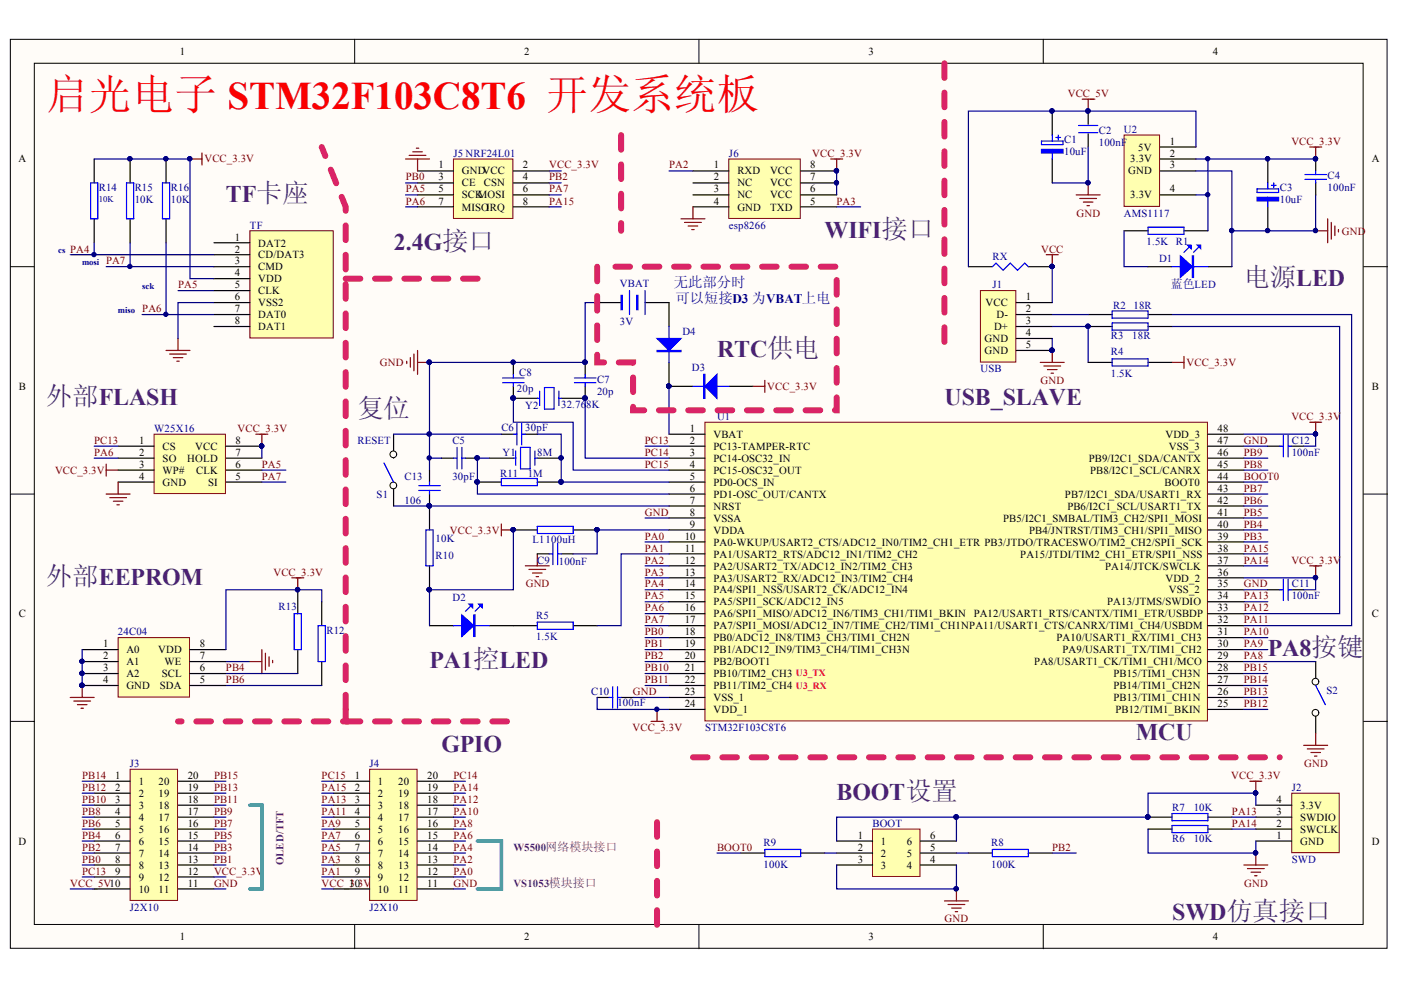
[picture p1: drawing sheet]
<svg xmlns="http://www.w3.org/2000/svg" width="297mm" height="210mm" viewBox="0 0 297 210" stroke-linecap="round" stroke-linejoin="round" font-family="sans-serif">
<g fill="#fffcf8" stroke="#000" stroke-width=".21">
<path d="M2.2 8.3h291.9v192.8h-291.9z"/>
<path d="M7.3 13.4h281.7v182.6h-281.7z"/>
</g>
<path d="M75.2 8.3v5.1M148.2 8.3v5.1M221.2 8.3v5.1M2.2 56.5h5.1M289.1 56.5h5.1M2.2 104.7h5.1M289.1 104.7h5.1M2.2 153h5.1M289.1 153h5.1M75.2 196.1v5.1M148.2 196.1v5.1M221.2 196.1v5.1" fill="none" stroke="#000" stroke-width=".21"/>
<path d="M149.5 89.5h106.5v63.4h-106.5z" fill="#ffffb0" stroke="#800000" stroke-width=".21"/>
<g fill="none" stroke="#000" stroke-width=".25">
<path d="M141.8 92.1h7.7M141.8 94.6h7.7M141.8 97.1h7.7M141.8 99.7h7.7M256.1 92.1h7.6M256.1 94.6h7.6M256.1 97.1h7.6M256.1 99.7h7.6M141.8 102.2h7.7M141.8 104.7h7.7M141.8 107.3h7.7M141.8 109.8h7.7"/>
<path d="M141.8 112.4h7.7M141.8 114.9h7.7M141.8 117.4h7.7M141.8 120h7.7M256.1 102.2h7.6M256.1 104.7h7.6M256.1 107.3h7.6M256.1 109.8h7.6M256.1 112.4h7.6M256.1 114.9h7.6M256.1 117.4h7.6M256.1 120h7.6"/>
<path d="M141.8 122.5h7.7M141.8 125h7.7M141.8 127.6h7.7M141.8 130.1h7.7M141.8 132.7h7.7M141.8 135.2h7.7M141.8 137.7h7.7M256.1 122.5h7.6M256.1 125h7.6M256.1 127.6h7.6M256.1 130.1h7.6M256.1 132.7h7.6"/>
<path d="M256.1 135.2h7.6M256.1 137.7h7.6M141.8 140.3h7.7M141.8 142.8h7.7M141.8 145.3h7.7M141.8 147.9h7.7M141.8 150.4h7.7M256.1 140.3h7.6M256.1 142.8h7.6M256.1 145.3h7.6M256.1 147.9h7.6M256.1 150.4h7.6"/>
</g>
<path d="M207.9 61.6h7.5v15.2h-7.5z" fill="#ffffb0" stroke="#800000" stroke-width=".21"/>
<g fill="none" stroke="#000" stroke-width=".25">
<path d="M205.3 56.5h5.1M218 56.5h5.1M215.5 64.2h7.6M215.5 66.7h7.6M215.5 69.2h7.6M215.5 71.8h7.6M215.5 74.3h7.6M230.7 66.7h5.1M230.7 69.2h5.1M230.7 76.8h5.1M243.4 66.7h5.1M243.4 69.2h5.1"/>
<path d="M243.4 76.8h5.1M93.6 97.1h2.5M98.7 97.1h2.5M103.8 97.1h5M106.3 92.1h2.5M111.4 92.1h2.5M113.9 97.1h5.1M268.8 125h2.5M273.9 125h2.5M243.4 175.8h5.1M256.1 175.8h5.1"/>
</g>
<g fill="#000080" stroke="#000080" stroke-width=".21">
<circle cx="223" cy="74.3" r=".46"/>
<circle cx="230.7" cy="69.2" r=".46"/>
<circle cx="223" cy="56.5" r=".46"/>
<circle cx="91" cy="76.8" r=".46"/>
<circle cx="118.9" cy="97.1" r=".46"/>
<circle cx="101.2" cy="97.1" r=".46"/>
</g>
<g fill="none" stroke="#00f" stroke-width=".25">
<path d="M210.4 56.5l.8-.7 1.5 1.5 1.5-1.5 1.5 1.5 1.6-1.5 .7 .7M235.8 65.9h7.6v1.6h-7.6zM235.8 68.5h7.6v1.5h-7.6zM235.8 76.1h7.6v1.5h-7.6zM96.1 97.1h.8M96.9 94.9v4.5M97.9 97.1h.8M97.9 94.9v4.5M108.8 92.1h.8M108.8 97.1h.5M109.3 95.6v3.1M109.6 89.8v4.5"/>
<path d="M110.4 94.9h2v4.5h-2zM110.6 92.1h.8M110.6 89.8v4.5M113.4 95.6v3.1M113.4 97.1h.5M271.3 125h.8M272.1 122.8v4.5M273.1 125h.8M273.1 122.8v4.5M248.5 175h7.6v1.5h-7.6z"/>
</g>
<path d="M223.1 56.5v7.7M223.1 69.2h7.6v7.6M223.1 66.7h7.6M223.1 71.8v2.5M248.5 66.7h38.1v66h-22.9M248.5 69.2h35.5v60.9h-20.3" fill="none" stroke="#000080" stroke-width=".25"/>
<path d="M221.8 54h2.6M223.1 54v2.5M86.2 76.6v.5M87 75.8v2.1M87.8 75.1v3.5M88.5 76.8h2.6M88.5 74.3v5.1M220.6 76.8h5M221.3 77.6h3.6M222.1 78.4h2M222.8 79.1h.5M223.1 74.3v2.5" fill="none" stroke="#800000" stroke-width=".25"/>
<path d="M273.9 168.2h10v12.6h-10z" fill="#ffffb0" stroke="#800000" stroke-width=".21"/>
<g fill="none" stroke="#000" stroke-width=".25">
<path d="M268.8 33.7v5.1M279 33.7v2.5M279 38.8v2.5M238.3 48.9h5.1M243.4 56.5h5.1M251 48.9h5.1M256.1 56.5h5.1M268.8 43.9v5M91.1 132.7h5M103.8 132.7h10.1M121.5 132.7h5.1M243.4 173.3h5.1"/>
<path d="M256.1 173.3h5.1M266.3 178.3h7.6M266.3 175.8h7.6M266.3 173.3h7.6M266.3 170.7h7.6"/>
</g>
<g fill="none" stroke="#800000" stroke-width=".25">
<path d="M277.7 31.2h2.5M279 31.2v2.5M279 48.9h2.5M281.5 46.4v5.1M282.3 47.2v3.5M283 47.9v2M283.8 48.7v.5M111.4 120h5.1M113.9 117.4v2.6M112.1 120.7h3.6M112.9 121.5h2M113.7 122.3h.5"/>
<path d="M138 153h2.6M139.3 150.4v2.6"/>
</g>
<g fill="#000080" stroke="#000080" stroke-width=".21">
<circle cx="139.2" cy="150.4" r=".46"/>
<circle cx="243.3" cy="173.2" r=".47"/>
<circle cx="278.9" cy="33.7" r=".46"/>
<circle cx="268.7" cy="33.7" r=".46"/>
<circle cx="268.7" cy="48.9" r=".46"/>
<circle cx="278.9" cy="48.9" r=".46"/>
</g>
<g fill="none" stroke="#00f" stroke-width=".25">
<path d="M268.8 38.8v1.3M269.6 39.3h1M270.1 38.8v1M276.7 37h4.5M276.7 38h4.5M279 36.2v.8M279 38v.8M243.4 48.2h7.6v1.5h-7.6zM248.5 56.5h7.6M252 52.5l-1 1M254.1 52.5l-1 1M266.5 40.1h4.6v.7h-4.6z"/>
<path d="M268.8 41.8v2.1M96.1 132.7h7.7M99.7 128.6l-1 1M101.7 128.6l-1 1M113.9 131.9h7.6v1.5h-7.6zM248.5 172.5h7.6v1.5h-7.6z"/>
</g>
<g fill="#00f" stroke="#00f" stroke-width=".25">
<path d="M97.9 130.4l2.6 2.3-2.6 2.2z"/>
<path d="M101.5 128.1h.7v.8z"/>
<path d="M99.4 128.1h.8v.8z"/>
<path d="M250.3 54.3l2.5 2.2-2.5 2.3z"/>
<path d="M253.8 52h.8v.7z"/>
<path d="M251.8 52h.7v.7z"/>
<path d="M100.5 130.4h.2v4.5h-.2z" fill-rule="evenodd"/>
<path d="M266.5 41.8h4.6v.8h-4.6z" fill-rule="evenodd"/>
<path d="M252.8 54.3h.3v4.5h-.3z" fill-rule="evenodd"/>
</g>
<path d="M238.3 28.6h7.5v15.2h-7.5z" fill="#ffffb0" stroke="#800000" stroke-width=".21"/>
<g fill="none" stroke="#000" stroke-width=".25">
<path d="M223.1 23.6v5M223.1 33.7v5.1M230.7 23.6v2.8M230.7 28.4v2.8M245.9 31.2h7.7M245.9 33.7h7.7M245.9 36.2h7.7M245.9 41.3h7.7M108.8 76.8v2.6M124.1 76.8v2.6M108.8 81.9v2.6h5.1M124.1 81.9v2.6h-5.1"/>
<path d="M268.8 94.6h2.5M273.9 94.6h2.5M108.8 112.4h5.1M113.9 117.4h2.6M119 117.4h2.5M121.5 112.4h5.1M126.6 147.9h2.6M131.7 147.9h2.5"/>
</g>
<g fill="none" stroke="#000080" stroke-width=".25">
<path d="M230.7 31.2v7.6h-7.6M253.6 36.2h7.6v12.7h17.8v-7.6M253.6 31.2v-7.6h-48.3v32.9M253.6 33.7h25.4M256.1 33.7v15.2M238.3 48.9v7.6h5.1M253.6 41.3h2.5M261.2 48.9v7.6M108.8 84.5v5h12.7v10.2h20.3M124.1 84.5v12.6h17.7M136.8 94.6h5M263.7 94.6h5.1"/>
<path d="M263.7 99.7h5.1M263.7 97.1h5.1M101.2 102.2v2.5h40.6M136.8 120h5M136.8 114.9h5M136.8 109.8h5M263.7 120h5.1M263.7 117.4h5.1M263.7 114.9h5.1M263.7 112.4h5.1M263.7 109.8h5.1M263.7 107.3h5.1"/>
<path d="M263.7 104.7h5.1M263.7 102.2h5.1M136.8 125h5M136.8 127.6h5M136.8 135.2h5M136.8 137.7h5M136.8 132.7h5M136.8 130.1h5M136.8 122.5h5M263.7 125h5.1M263.7 127.6h5.1M263.7 135.2h5.1"/>
<path d="M263.7 137.7h5.1M126.6 147.9v2.5h15.2M134.2 147.9h7.6M136.8 142.8h5M136.8 145.3h5M136.8 140.3h5M263.7 147.9h5.1M263.7 142.8h5.1M263.7 145.3h5.1M263.7 150.4h5.1M243.4 175.8v5.1h22.9v-2.6M261.2 173.3h5.1"/>
<path d="M261.2 175.8h5.1"/>
</g>
<g fill="#000080" stroke="#000080" stroke-width=".21">
<circle cx="278.9" cy="33.7" r=".46"/>
<circle cx="223" cy="23.5" r=".47"/>
<circle cx="230.7" cy="23.5" r=".46"/>
<circle cx="261.1" cy="48.9" r=".46"/>
<circle cx="278.9" cy="48.9" r=".46"/>
<circle cx="256" cy="33.7" r=".46"/>
<circle cx="230.7" cy="38.7" r=".46"/>
<circle cx="256" cy="41.3" r=".46"/>
<circle cx="278.9" cy="122.5" r=".46"/>
<circle cx="126.6" cy="112.3" r=".46"/>
<circle cx="108.8" cy="112.3" r=".46"/>
<circle cx="124" cy="84.4" r=".46"/>
<circle cx="108.8" cy="84.4" r=".46"/>
<circle cx="124" cy="76.8" r=".46"/>
<circle cx="108.8" cy="76.8" r=".46"/>
<circle cx="101.2" cy="102.2" r=".47"/>
<circle cx="278.9" cy="92" r=".46"/>
<circle cx="266.2" cy="168.1" r=".46"/>
<circle cx="266.2" cy="180.8" r=".47"/>
</g>
<g fill="none" stroke="#00f" stroke-width=".25">
<path d="M220.8 29.9h4.6v.8h-4.6zM223.1 28.6v1.3M223.1 31.7v2M223.9 29.1h1M224.4 28.6v1M228.7 28.1h4M228.7 26.6h4M108.8 79.4v.7M124.1 79.4v.7M106.6 80.1h4.5M106.6 81.2h4.5M108.8 81.2v.7"/>
<path d="M113.9 84.5h.5M114.4 82.9v3.1M115.4 82.2h2.1v4.5h-2.1zM118.5 82.9v3.1M118.5 84.5h.5M121.8 80.1h4.6M121.8 81.2h4.6M124.1 81.2v.7M271.3 94.6h.8M272.1 92.3v4.6M273.1 94.6h.8M273.1 92.3v4.6"/>
<path d="M113.9 111.6h7.6v1.5h-7.6zM116.5 117.4h.7M117.2 115.2v4.5M118.2 117.4h.8M118.2 115.2v4.5M129.2 147.9h.7M129.9 145.6v4.6M130.9 147.9h.8M130.9 145.6v4.6"/>
</g>
<path d="M220.8 31.7h4.6v.7h-4.6z" fill-rule="evenodd" fill="#00f" stroke="#00f" stroke-width=".25"/>
<g fill="none" stroke="#800000" stroke-width=".25">
<path d="M229.4 21h2.6M230.7 21v2.6M230.7 38.8v2.5M228.2 41.3h5.1M228.9 42.1h3.6M229.7 42.8h2M230.5 43.6h.5M248.5 76.8h2.5M251 75.6v2.5M277.7 89.5h2.5M279 89.5v2.6M106.3 111.1v2.5"/>
<path d="M106.3 112.4h2.5M277.7 120h2.5M279 120v2.5M265 165.6h2.5M266.3 165.6v2.6M263.7 183.4h5.1M264.5 184.2h3.5M265.2 184.9h2.1M266 185.7h.5M266.3 180.9v2.5"/>
</g>
<path d="M185 175.8h10.1v10h-10.1z" fill="#ffffb0" stroke="#800000" stroke-width=".21"/>
<g fill="none" stroke="#000" stroke-width=".25">
<path d="M91.1 99.7v2.5M83.4 102.2v5.1M91.1 104.7v7.7M91.1 120v5M177.4 178.3h7.6M195.2 178.3h7.6M157.1 180.9h5.1M169.8 180.9h5.1M177.4 180.9h7.6M177.4 183.4h7.6M195.2 180.9h7.6M195.2 183.4h7.6"/>
<path d="M205.3 180.9h5.1M218 180.9h5.1"/>
</g>
<path d="M88.8 104h4.5M88.8 103h4.5M90.3 112.4h1.5v7.6h-1.5zM91.1 102.2v.8M91.1 104v.7M162.2 180.1h7.6v1.5h-7.6zM210.4 180.1h7.6v1.5h-7.6z" fill="none" stroke="#00f" stroke-width=".25"/>
<path d="M202.8 173.3h-25.4v5M202.8 173.3v5M266.3 170.7v-2.5h-22.9v5.1h-40.6M152 180.9h5.1M174.9 180.9h2.5M177.4 183.4v5.1h25.4v-5.1M202.8 180.9h2.5M223.1 180.9h5.1" fill="none" stroke="#000080" stroke-width=".25"/>
<g fill="#000080" stroke="#000080" stroke-width=".21">
<circle cx="202.7" cy="188.4" r=".47"/>
<circle cx="202.7" cy="173.2" r=".47"/>
<circle cx="243.3" cy="173.2" r=".47"/>
<circle cx="266.2" cy="168.1" r=".46"/>
<circle cx="91" cy="125" r=".47"/>
<circle cx="91" cy="107.2" r=".46"/>
</g>
<path d="M200.2 191h5.1M201 191.8h3.6M201.8 192.5h2M202.5 193.3h.5M202.8 188.5v2.5" fill="none" stroke="#800000" stroke-width=".25"/>
<circle cx="83.4" cy="102.9" r=".71" fill="#fffcf8" stroke="#000" stroke-width=".21"/>
<path d="M83.4 92.1v5" fill="none" stroke="#000" stroke-width=".25"/>
<circle cx="83.4" cy="96.3" r=".71" fill="#fffcf8" stroke="#000" stroke-width=".21"/>
<path d="M81.4 98.2l2 4" fill="none" stroke="#00f" stroke-width=".25"/>
<path d="M91.1 76.8v22.9M83.4 92.1h7.7M83.4 107.3h58.4" fill="none" stroke="#000080" stroke-width=".25"/>
<g fill="#000080" stroke="#000080" stroke-width=".21">
<circle cx="91" cy="107.2" r=".46"/>
<circle cx="91" cy="76.8" r=".46"/>
<circle cx="91" cy="92" r=".46"/>
</g>
<path d="M27.6 163.1h10v27.8h-10z" fill="#ffffb0" stroke="#800000" stroke-width=".21"/>
<g fill="none" stroke="#000" stroke-width=".25">
<path d="M20 165.6h7.6M20 168.2h7.6M20 170.7h7.6M20 173.3h7.6M20 175.8h7.6M20 178.3h7.6M37.7 165.6h7.7M37.7 168.2h7.7M37.7 170.7h7.7M37.7 173.3h7.7M37.7 175.8h7.7M37.7 178.3h7.7"/>
<path d="M20 180.9h7.6M20 183.4h7.6M20 185.9h7.6M20 188.5h7.6M37.7 180.9h7.7M37.7 183.4h7.7M37.7 185.9h7.7M37.7 188.5h7.7"/>
</g>
<g fill="none" stroke="#000080" stroke-width=".25">
<path d="M17.4 165.6h2.6M17.4 168.2h2.6M17.4 170.7h2.6M17.4 173.3h2.6M17.4 175.8h2.6M17.4 178.3h2.6M45.4 165.6h2.5M45.4 168.2h2.5M45.4 170.7h2.5M45.4 173.3h2.5M45.4 175.8h2.5M45.4 178.3h2.5"/>
<path d="M17.4 185.9h2.6M17.4 180.9h2.6M17.4 183.4h2.6M45.4 185.9h2.5M45.4 180.9h2.5M45.4 183.4h2.5M45.4 188.5h2.5"/>
</g>
<path d="M78.4 163.1h10v27.8h-10z" fill="#ffffb0" stroke="#800000" stroke-width=".21"/>
<g fill="none" stroke="#000" stroke-width=".25">
<path d="M126.6 64.2h5.1M136.8 64.2h5v5M141.8 76.8v5.1h5.1M154.5 81.9h5.1M101.2 102.2h5.1M113.9 102.2h5.1M70.8 165.6h7.6M70.8 168.2h7.6M70.8 170.7h7.6M70.8 173.3h7.6M70.8 175.8h7.6M70.8 178.3h7.6"/>
<path d="M88.5 165.6h7.6M88.5 168.2h7.6M88.5 170.7h7.6M88.5 173.3h7.6M88.5 175.8h7.6M88.5 178.3h7.6M70.8 180.9h7.6M70.8 183.4h7.6M70.8 185.9h7.6M70.8 188.5h7.6M88.5 180.9h7.6M88.5 183.4h7.6"/>
<path d="M88.5 185.9h7.6M88.5 188.5h7.6"/>
</g>
<g fill="none" stroke="#000080" stroke-width=".25">
<path d="M91.1 76.8h33M91.1 92.1h15.2M91.1 97.1h2.5M103.8 97.1h-2.6v5.1M113.9 92.1h5.1v10.1h22.8M141.8 81.9v10.2M263.7 92.1h15.3v2.5h-2.6M108.8 112.4v12.6h-17.7v7.7M141.8 112.4h-15.2v5h-5.1M141.8 117.4h-10.1v15.3h-5.1M263.7 122.5h15.3v2.5h-2.6M68.2 165.6h2.6"/>
<path d="M68.2 168.2h2.6M68.2 170.7h2.6M68.2 173.3h2.6M68.2 175.8h2.6M68.2 178.3h2.6M96.1 165.6h2.6M96.1 168.2h2.6M96.1 170.7h2.6M96.1 173.3h2.6M96.1 175.8h2.6M96.1 178.3h2.6M68.2 180.9h2.6"/>
<path d="M68.2 183.4h2.6M68.2 185.9h2.6M68.2 188.5h2.6M96.1 180.9h2.6M96.1 183.4h2.6M96.1 185.9h2.6M96.1 188.5h2.6"/>
</g>
<g fill="#000080" stroke="#000080" stroke-width=".21">
<circle cx="118.9" cy="102.2" r=".46"/>
<circle cx="101.2" cy="102.2" r=".47"/>
<circle cx="101.2" cy="97.1" r=".46"/>
<circle cx="91" cy="92" r=".46"/>
<circle cx="91" cy="97.1" r=".46"/>
<circle cx="126.6" cy="112.3" r=".46"/>
<circle cx="278.9" cy="122.5" r=".46"/>
<circle cx="278.9" cy="92" r=".46"/>
<circle cx="91" cy="125" r=".47"/>
<circle cx="108.8" cy="112.3" r=".46"/>
<circle cx="141.8" cy="81.9" r=".46"/>
<circle cx="124" cy="76.8" r=".46"/>
<circle cx="91" cy="76.8" r=".46"/>
</g>
<path d="M133.5 61.6v5.1M136.8 61.6v5.1M141.8 69.2v7.6M146.9 81.9h7.6M106.3 101.5h7.6v1.5h-7.6z" fill="none" stroke="#00f" stroke-width=".25"/>
<g fill="#00f" stroke="#00f" stroke-width=".25">
<path d="M149.5 81.9l2.5-2.5v5.1z"/>
<path d="M139.3 71.8h5.1l-2.6 2.5z"/>
<path d="M149.2 79.4h.3v5.1h-.3z" fill-rule="evenodd"/>
<path d="M139.3 74.3h5.1v.3h-5.1z" fill-rule="evenodd"/>
<path d="M135 62.6h.2v3.1h-.2z" fill-rule="evenodd"/>
<path d="M131.7 62.6h.2v3.1h-.2z" fill-rule="evenodd"/>
</g>
<path d="M159.6 81.9h2.6M162.2 80.6v2.6" fill="none" stroke="#800000" stroke-width=".25"/>
<path d="M32.7 92.1h15.1v12.5h-15.1z" fill="#ffffb0" stroke="#800000" stroke-width=".21"/>
<path d="M25 94.6h7.7M25 97.1h7.7M25 99.7h7.7M47.9 94.6h7.6M47.9 97.1h7.6M47.9 99.7h7.6M25 102.2h7.7M47.9 102.2h7.6" fill="none" stroke="#000" stroke-width=".25"/>
<g fill="#000080" stroke="#000080" stroke-width=".21">
<circle cx="55.5" cy="94.6" r=".46"/>
<circle cx="124" cy="76.8" r=".46"/>
</g>
<path d="M126.6 64.2h-2.5v12.6M20 97.1h5M20 94.6h5M55.5 94.6v2.5M55.5 99.7h5.1M55.5 102.2h5.1" fill="none" stroke="#000080" stroke-width=".25"/>
<path d="M22.5 98.4v2.5M22.5 99.7h2.5M54.2 92.1h2.6M55.5 92.1v2.5M22.5 104.7h5.1M23.3 105.5h3.5M24 106.3h2.1M24.8 107h.5M25 102.2v2.5" fill="none" stroke="#800000" stroke-width=".25"/>
<path d="M25 135.2h15.2v12.6h-15.2z" fill="#ffffb0" stroke="#800000" stroke-width=".21"/>
<path d="M17.4 137.7h7.6M40.3 137.7h7.6M63.1 125v5.1M63.1 137.7v5.1M68.2 127.6v5.1M17.4 140.3h7.6M17.4 142.8h7.6M17.4 145.3h7.6M40.3 140.3h7.6M40.3 142.8h7.6M40.3 145.3h7.6M68.2 140.3v5" fill="none" stroke="#000" stroke-width=".25"/>
<g fill="#000080" stroke="#000080" stroke-width=".21">
<circle cx="17.4" cy="140.2" r=".46"/>
<circle cx="17.4" cy="142.8" r=".47"/>
<circle cx="17.4" cy="145.3" r=".46"/>
<circle cx="63.1" cy="125" r=".46"/>
</g>
<path d="M17.4 137.7v7.6M68.2 127.6v-2.6h-20.3v12.7M47.9 140.3h5.1M47.9 142.8h15.2M47.9 145.3h20.3" fill="none" stroke="#000080" stroke-width=".25"/>
<path d="M55.5 137.7v5.1M56.3 138.5v3.5M57 139.3v2M61.9 122.5h2.5M63.1 122.5v2.5M14.9 147.9h5.1M15.7 148.6h3.5M16.4 149.4h2M17.2 150.2h.5M17.4 145.3v2.6M53 140.3h2.5M57.8 140v.5" fill="none" stroke="#800000" stroke-width=".25"/>
<path d="M62.4 130.1h1.5v7.6h-1.5zM67.5 132.7h1.5v7.6h-1.5z" fill="none" stroke="#00f" stroke-width=".25"/>
<path d="M126.6 56.5v20.3h7.6v10.2h43.2v-30.5h-48.2" fill="none" stroke="#da2467" stroke-width="1.3" stroke-dasharray="3.1 3.1"/>
<path d="M96.1 33.7h12.6v12.6h-12.6z" fill="#ffffb0" stroke="#800000" stroke-width=".21"/>
<path d="M88.5 36.2h7.6M88.5 38.8h7.6M108.8 36.2h7.7M108.8 38.8h7.7M88.5 41.3h7.6M88.5 43.9h7.6M108.8 41.3h7.7M108.8 43.9h7.7" fill="none" stroke="#000" stroke-width=".25"/>
<path d="M86 38.8h2.5M116.5 38.8h2.5M116.5 36.2h2.5M86 43.9h2.5M86 41.3h2.5M116.5 43.9h2.5M116.5 41.3h2.5" fill="none" stroke="#000080" stroke-width=".25"/>
<path d="M86 33.7h5.1M86.7 32.9h3.6M87.5 32.2h2M88.3 31.4h.5M88.5 33.7v2.5" fill="none" stroke="#800000" stroke-width=".25"/>
<path d="M154.5 33.7h15.2v12.6h-15.2z" fill="#ffffb0" stroke="#800000" stroke-width=".21"/>
<g fill="none" stroke="#000" stroke-width=".25">
<path d="M20 33.7v5.1M27.6 33.7v5.1M35.2 33.7v5.1M146.9 36.2h7.6M146.9 38.8h7.6M169.8 36.2h7.6M169.8 38.8h7.6M20 46.4v5.1M27.6 46.4v5.1M35.2 46.4v5.1M146.9 41.3h7.6M146.9 43.9h7.6"/>
<path d="M169.8 41.3h7.6M169.8 43.9h7.6"/>
</g>
<g fill="#000080" stroke="#000080" stroke-width=".21">
<circle cx="177.3" cy="38.7" r=".46"/>
<circle cx="177.3" cy="36.2" r=".46"/>
<circle cx="35.2" cy="33.7" r=".46"/>
<circle cx="27.5" cy="33.7" r=".46"/>
</g>
<path d="M141.8 36.2h5.1M177.4 36.2v5.1M177.4 43.9h5.1" fill="none" stroke="#000080" stroke-width=".25"/>
<path d="M176.1 33.7h2.6M177.4 33.7v2.5M144.4 46.4h5.1M145.1 47.2h3.6M145.9 47.9h2M146.7 48.7h.5M146.9 43.9v2.5M35.2 74.3h5.1M36 75.1h3.5M36.7 75.8h2.1M37.5 76.6h.5M37.7 71.8v2.5" fill="none" stroke="#800000" stroke-width=".25"/>
<path d="M19.2 38.8h1.5v7.6h-1.5zM26.8 38.8h1.5v7.6h-1.5zM34.4 38.8h1.6v7.6h-1.6z" fill="none" stroke="#00f" stroke-width=".25"/>
<path d="M53 48.9h17.7v22.8h-17.7z" fill="#ffffb0" stroke="#800000" stroke-width=".21"/>
<path d="M45.4 51.5h7.6M45.4 54h7.6M45.4 56.5h7.6M45.4 59.1h7.6M45.4 61.6h7.6M45.4 64.2h7.6M45.4 66.7h7.6M45.4 69.2h7.6M279 140.3v5" fill="none" stroke="#000" stroke-width=".25"/>
<path d="M20 33.7h20.3v25.4h5.1M14.9 54h30.5M20 51.5v2.5M22.5 56.5h22.9M27.6 51.5v5M35.2 51.5v15.2M30.1 66.7h15.3M37.7 61.6h7.7M45.4 64.2h-7.7v7.6M14.9 188.5h5.1" fill="none" stroke="#000080" stroke-width=".25"/>
<g fill="#000080" stroke="#000080" stroke-width=".21">
<circle cx="40.2" cy="33.7" r=".46"/>
<circle cx="35.2" cy="66.6" r=".46"/>
<circle cx="27.5" cy="56.5" r=".46"/>
<circle cx="19.9" cy="54" r=".46"/>
</g>
<path d="M40.3 33.7h2.5M42.8 32.4v2.6" fill="none" stroke="#800000" stroke-width=".25"/>
<path d="M131.7 28.6v20.3M73.3 150.4v-106.5l-5.1-12.7M73.3 150.4v2.6h-35.6M73.3 153h35.5M139.3 196.1v-22.8" fill="none" stroke="#da2467" stroke-width="1.3" stroke-dasharray="3.1 3.1"/>
<path d="M53 170.7h2.5v17.8h-2.5M101.2 178.3h5.1v10.2h-5.1" fill="none" stroke="#009cca" stroke-width=".76"/>
<circle cx="278.9" cy="144.5" r=".71" fill="#fffcf8" stroke="#000" stroke-width=".21"/>
<path d="M279 150.4v5.1" fill="none" stroke="#000" stroke-width=".25"/>
<circle cx="278.9" cy="151.1" r=".71" fill="#fffcf8" stroke="#000" stroke-width=".21"/>
<path d="M279 145.3l2 4.1" fill="none" stroke="#00f" stroke-width=".25"/>
<path d="M263.7 140.3h15.3" fill="none" stroke="#000080" stroke-width=".25"/>
<path d="M276.4 158h5.1M277.2 158.8h3.5M277.9 159.6h2.1M279 155.5v2.5M278.7 160.3h.5" fill="none" stroke="#800000" stroke-width=".25"/>
<path d="M200.2 13.4v60.9M73.3 59.1h30.5M146.9 160.6h124.4" fill="none" stroke="#da2467" stroke-width="1.3" stroke-dasharray="3.1 3.1"/>
<text font-size="9" fill="#fa0000" x="9.8" y="23.1">启光电子 STM32F103C8T6 开发系统板</text>
<g font-size="5.6" fill="#4e2077">
<text x="263.7" y="60.5">电源LED</text>
<text x="9.8" y="85.9">外部FLASH</text>
<text x="75.8" y="88.4">复位</text>
<text x="9.8" y="124">外部EEPROM</text>
</g>
<g font-size="5.1" fill="#4e2077">
<text x="47.9" y="42.7">TF卡座</text>
<text x="83.5" y="52.9">2.4G接口</text>
<text x="174.8" y="50.4">WIFI接口</text>
<text x="152" y="75.7">RTC供电</text>
<text x="200.3" y="85.9">USB_SLAVE</text>
<text x="91.1" y="141.7">PA1控LED</text>
<text x="268.8" y="139.2">PA8按键</text>
<text x="93.6" y="159.4">GPIO</text>
<text x="240.8" y="156.9">MCU</text>
<text x="177.4" y="169.7">BOOT设置</text>
<text x="248.5" y="195">SWD仿真接口</text>
</g>
<g font-size="3" fill="#11037f">
<text x="142.9" y="60.8">无此部分时</text>
<text x="143.2" y="64.3">可以短接D3 为VBAT上电</text>
</g>
<text font-size="2.5" fill="#000080" x="248.3" y="61.1">蓝色LED</text>
<g font-size="2.3">
<text x="38.1" y="11.7">1</text>
<text x="111.1" y="11.7">2</text>
<text x="184.1" y="11.7">3</text>
<text x="257.1" y="11.7">4</text>
<text x="3.9" y="34.5">A</text>
<text x="93" y="35.7">1</text>
<text x="110.9" y="35.7">2</text>
<text x="151.3" y="35.7">1</text>
<text x="171.8" y="35.7">8</text>
<text x="239.6" y="34.5">3.3V</text>
<text x="241.3" y="31.9">5V</text>
<text x="248" y="30.7">1</text>
<text x="248" y="33.2">2</text>
<text x="248" y="35.7">3</text>
<text x="290.9" y="34.5">A</text>
<text x="93" y="38.3">3</text>
<text x="93" y="40.8">5</text>
<text x="97.9" y="37">GNDVCC</text>
<text x="97.9" y="39.5">CE</text>
<text x="102.6" y="39.5">CSN</text>
<text x="110.9" y="38.3">4</text>
<text x="110.9" y="40.8">6</text>
<text x="151.3" y="38.3">2</text>
<text x="151.3" y="40.8">3</text>
<text x="156.3" y="37">RXD</text>
<text x="156.3" y="39.5">NC</text>
<text x="163.3" y="39.5">VCC</text>
<text x="163.3" y="37">VCC</text>
<text x="171.8" y="40.8">6</text>
<text x="171.8" y="38.3">7</text>
<text x="239.2" y="37">GND</text>
<text x="248" y="40.8">4</text>
<text x="93" y="43.4">7</text>
<text x="97.9" y="42.1">SCK</text>
<text x="97.9" y="44.7">MISOIRQ</text>
<text x="101.3" y="42.1">MOSI</text>
<text x="110.9" y="43.4">8</text>
<text x="151.3" y="43.4">4</text>
<text x="156.3" y="42.1">NC</text>
<text x="156.3" y="44.7">GND</text>
<text x="163.3" y="44.7">TXD</text>
<text x="163.3" y="42.1">VCC</text>
<text x="171.8" y="43.4">5</text>
<text x="239.6" y="42.1">3.3V</text>
<text x="49.8" y="51">1</text>
<text x="49.8" y="53.5">2</text>
<text x="54.8" y="52.3">DAT2</text>
<text x="49.8" y="56.1">3</text>
<text x="49.8" y="58.6">4</text>
<text x="54.8" y="54.8">CD/DAT3</text>
<text x="54.8" y="57.3">CMD</text>
<text x="54.8" y="59.9">VDD</text>
<text x="49.8" y="61.1">5</text>
<text x="49.8" y="63.7">6</text>
<text x="54.8" y="62.4">CLK</text>
<text x="54.8" y="64.9">VSS2</text>
<text x="209" y="64.9">VCC</text>
<text x="217.5" y="63.7">1</text>
<text x="49.8" y="66.2">7</text>
<text x="49.8" y="68.7">8</text>
<text x="54.8" y="67.5">DAT0</text>
<text x="54.8" y="70">DAT1</text>
<text x="210.7" y="70">D+</text>
<text x="211.3" y="67.5">D-</text>
<text x="217.5" y="66.2">2</text>
<text x="217.5" y="68.7">3</text>
<text x="217.5" y="71.3">4</text>
<text x="208.7" y="72.5">GND</text>
<text x="208.7" y="75.1">GND</text>
<text x="217.5" y="73.8">5</text>
<text x="4" y="82.7">B</text>
<text x="290.9" y="82.7">B</text>
<text x="29.5" y="94.1">1</text>
<text x="34.5" y="95.3">CS</text>
<text x="41.4" y="95.3">VCC</text>
<text x="49.9" y="94.1">8</text>
<text x="146.3" y="91.5">1</text>
<text x="146.3" y="94.1">2</text>
<text x="151.3" y="92.8">VBAT</text>
<text x="151.3" y="95.3">PC13-TAMPER-RTC</text>
<text x="247.1" y="92.8">VDD_3</text>
<text x="247.8" y="95.3">VSS_3</text>
<text x="258.2" y="94.1">47</text>
<text x="258.2" y="91.5">48</text>
<text x="29.5" y="96.6">2</text>
<text x="29.5" y="99.1">3</text>
<text x="29.5" y="101.7">4</text>
<text x="34.5" y="97.9">SO</text>
<text x="34.5" y="100.4">WP#</text>
<text x="39.7" y="97.9">HOLD</text>
<text x="41.6" y="100.4">CLK</text>
<text x="49.9" y="101.7">5</text>
<text x="49.9" y="99.1">6</text>
<text x="49.9" y="96.6">7</text>
<text x="146.3" y="96.6">3</text>
<text x="146.3" y="99.1">4</text>
<text x="146.3" y="101.7">5</text>
<text x="151.3" y="97.9">PC14-OSC32_IN</text>
<text x="151.3" y="100.4">PC15-OSC32_OUT</text>
<text x="230.9" y="97.9">PB9/I2C1_SDA/CANTX</text>
<text x="231.1" y="100.4">PB8/I2C1_SCL/CANRX</text>
<text x="258.2" y="101.7">44</text>
<text x="258.2" y="99.1">45</text>
<text x="258.2" y="96.6">46</text>
<text x="34.5" y="102.9">GND</text>
<text x="44.1" y="102.9">SI</text>
<text x="146.3" y="104.3">6</text>
<text x="146.3" y="106.8">7</text>
<text x="151.3" y="102.9">PD0-OCS_IN</text>
<text x="151.3" y="105.6">PD1-OSC_OUT/CANTX</text>
<text x="225.8" y="105.6">PB7/I2C1_SDA/USART1_RX</text>
<text x="246.9" y="102.9">BOOT0</text>
<text x="258.2" y="106.8">42</text>
<text x="258.2" y="104.3">43</text>
<text x="146.3" y="109.4">8</text>
<text x="146.3" y="111.9">9</text>
<text x="151.3" y="108.1">NRST</text>
<text x="151.3" y="110.6">VSSA</text>
<text x="151.3" y="113.2">VDDA</text>
<text x="212.7" y="110.6">PB5/I2C1_SMBAL/TIM3_CH2/SPI1_MOSI</text>
<text x="218.2" y="113.2">PB4/JNTRST/TIM3_CH1/SPI1_MISO</text>
<text x="226.3" y="108.1">PB6/I2C1_SCL/USART1_TX</text>
<text x="258.2" y="111.9">40</text>
<text x="258.2" y="109.4">41</text>
<text x="145.2" y="114.4">10</text>
<text x="145.2" y="117">11</text>
<text x="145.2" y="119.5">12</text>
<text x="151.3" y="115.7">PA0-WKUP/USART2_CTS/ADC12_IN0/TIM2_CH1_ETR PB3/JTDO/TRACESWO/TIM2_CH2/SPI1_SCK</text>
<text x="151.3" y="118.2">PA1/USART2_RTS/ADC12_IN1/TIM2_CH2</text>
<text x="216.3" y="118.2">PA15/JTDI/TIM2_CH1_ETR/SPI1_NSS</text>
<text x="258.2" y="119.5">37</text>
<text x="258.2" y="117">38</text>
<text x="258.2" y="114.4">39</text>
<text x="145.2" y="122">13</text>
<text x="145.2" y="124.6">14</text>
<text x="151.3" y="120.8">PA2/USART2_TX/ADC12_IN2/TIM2_CH3</text>
<text x="151.3" y="123.3">PA3/USART2_RX/ADC12_IN3/TIM2_CH4</text>
<text x="151.3" y="125.8">PA4/SPI1_NSS/USART2_CK/ADC12_IN4</text>
<text x="234.3" y="120.8">PA14/JTCK/SWCLK</text>
<text x="247.1" y="123.3">VDD_2</text>
<text x="247.8" y="125.8">VSS_2</text>
<text x="258.2" y="124.6">35</text>
<text x="258.2" y="122">36</text>
<text x="4" y="130.9">C</text>
<text x="145.2" y="127.1">15</text>
<text x="145.2" y="129.6">16</text>
<text x="151.3" y="128.4">PA5/SPI1_SCK/ADC12_IN5</text>
<text x="151.3" y="130.9">PA6/SPI1_MISO/ADC12_IN6/TIM3_CH1/TIM1_BKIN</text>
<text x="206.4" y="130.9">PA12/USART1_RTS/CANTX/TIM1_ETR/USBDP</text>
<text x="234.7" y="128.4">PA13/JTMS/SWDIO</text>
<text x="258.2" y="129.6">33</text>
<text x="258.2" y="127.1">34</text>
<text x="290.9" y="130.9">C</text>
<text x="21.9" y="137.2">1</text>
<text x="42.3" y="137.2">8</text>
<text x="145.2" y="132.2">17</text>
<text x="145.2" y="134.7">18</text>
<text x="145.2" y="137.2">19</text>
<text x="151.3" y="133.4">PA7/SPI1_MOSI/ADC12_IN7/TIME_CH2/TIM1_CH1NPA11/USART1_CTS/CANRX/TIM1_CH4/USBDM</text>
<text x="151.3" y="136">PB0/ADC12_IN8/TIM3_CH3/TIM1_CH2N</text>
<text x="224" y="136">PA10/USART1_RX/TIM1_CH3</text>
<text x="258.2" y="137.2">30</text>
<text x="258.2" y="134.7">31</text>
<text x="258.2" y="132.2">32</text>
<text x="21.9" y="139.8">2</text>
<text x="21.9" y="142.3">3</text>
<text x="26.8" y="138.5">A0</text>
<text x="26.8" y="141">A1</text>
<text x="26.8" y="143.6">A2</text>
<text x="33.5" y="138.5">VDD</text>
<text x="34.3" y="143.6">SCL</text>
<text x="34.9" y="141">WE</text>
<text x="42.3" y="142.3">6</text>
<text x="42.3" y="139.8">7</text>
<text x="145.2" y="139.8">20</text>
<text x="145.2" y="142.3">21</text>
<text x="151.3" y="138.5">PB1/ADC12_IN9/TIM3_CH4/TIM1_CH3N</text>
<text x="151.3" y="141">PB2/BOOT1</text>
<text x="151.3" y="143.6">PB10/TIM2_CH3</text>
<text x="219.3" y="141">PA8/USART1_CK/TIM1_CH1/MCO</text>
<text x="225.3" y="138.5">PA9/USART1_TX/TIM1_CH2</text>
<text x="236.1" y="143.6">PB15/TIM1_CH3N</text>
<text x="258.2" y="142.3">28</text>
<text x="258.2" y="139.8">29</text>
<text x="21.9" y="144.8">4</text>
<text x="26.8" y="146.1">GND</text>
<text x="33.9" y="146.1">SDA</text>
<text x="42.3" y="144.8">5</text>
<text x="145.2" y="144.8">22</text>
<text x="145.2" y="147.4">23</text>
<text x="145.2" y="149.9">24</text>
<text x="151.3" y="146.1">PB11/TIM2_CH4</text>
<text x="151.3" y="148.6">VSS_1</text>
<text x="236.1" y="148.6">PB13/TIM1_CH1N</text>
<text x="236.1" y="146.1">PB14/TIM1_CH2N</text>
<text x="258.2" y="149.9">25</text>
<text x="258.2" y="147.4">26</text>
<text x="258.2" y="144.8">27</text>
<text x="151.3" y="151.2">VDD_1</text>
<text x="236.5" y="151.2">PB12/TIM1_BKIN</text>
<text x="24.4" y="165.2">1</text>
<text x="24.4" y="167.7">2</text>
<text x="29.4" y="166.5">1</text>
<text x="33.6" y="166.5">20</text>
<text x="39.8" y="167.7">19</text>
<text x="39.8" y="165.2">20</text>
<text x="75.2" y="165.2">1</text>
<text x="75.2" y="167.7">2</text>
<text x="80.1" y="166.5">1</text>
<text x="84.4" y="166.5">20</text>
<text x="90.6" y="167.7">19</text>
<text x="90.6" y="165.2">20</text>
<text x="24.4" y="170.3">3</text>
<text x="24.4" y="172.8">4</text>
<text x="29.4" y="169">2</text>
<text x="29.4" y="171.5">3</text>
<text x="33.6" y="171.5">18</text>
<text x="33.6" y="169">19</text>
<text x="39.8" y="172.8">17</text>
<text x="39.8" y="170.3">18</text>
<text x="75.2" y="170.3">3</text>
<text x="75.2" y="172.8">4</text>
<text x="80.1" y="169">2</text>
<text x="80.1" y="171.5">3</text>
<text x="84.4" y="171.5">18</text>
<text x="84.4" y="169">19</text>
<text x="90.6" y="172.8">17</text>
<text x="90.6" y="170.3">18</text>
<text x="270.7" y="172.8">3</text>
<text x="270.7" y="170.3">4</text>
<text x="275.6" y="171.5">3.3V</text>
<text x="3.9" y="179.1">D</text>
<text x="24.4" y="175.3">5</text>
<text x="24.4" y="177.9">6</text>
<text x="29.4" y="174.1">4</text>
<text x="29.4" y="176.6">5</text>
<text x="29.4" y="179.1">6</text>
<text x="33.6" y="179.1">15</text>
<text x="33.6" y="176.6">16</text>
<text x="33.6" y="174.1">17</text>
<text x="39.8" y="177.9">15</text>
<text x="39.8" y="175.3">16</text>
<text x="75.2" y="175.3">5</text>
<text x="75.2" y="177.9">6</text>
<text x="80.1" y="174.1">4</text>
<text x="80.1" y="176.6">5</text>
<text x="80.1" y="179.1">6</text>
<text x="84.4" y="179.1">15</text>
<text x="84.4" y="176.6">16</text>
<text x="84.4" y="174.1">17</text>
<text x="90.6" y="177.9">15</text>
<text x="90.6" y="175.3">16</text>
<text x="181.8" y="177.9">1</text>
<text x="186.8" y="179.1">1</text>
<text x="192.2" y="179.1">6</text>
<text x="197.2" y="177.9">6</text>
<text x="270.7" y="177.9">1</text>
<text x="270.7" y="175.3">2</text>
<text x="275.6" y="179.1">GND</text>
<text x="275.6" y="176.6">SWCLK</text>
<text x="275.6" y="174.1">SWDIO</text>
<text x="290.9" y="179.1">D</text>
<text x="24.4" y="180.4">7</text>
<text x="24.4" y="182.9">8</text>
<text x="24.4" y="185.5">9</text>
<text x="29.4" y="181.7">7</text>
<text x="29.4" y="184.2">8</text>
<text x="33.6" y="184.2">13</text>
<text x="33.6" y="181.7">14</text>
<text x="39.8" y="185.5">12</text>
<text x="39.8" y="182.9">13</text>
<text x="39.8" y="180.4">14</text>
<text x="75.2" y="180.4">7</text>
<text x="75.2" y="182.9">8</text>
<text x="75.2" y="185.5">9</text>
<text x="80.1" y="181.7">7</text>
<text x="80.1" y="184.2">8</text>
<text x="84.4" y="184.2">13</text>
<text x="84.4" y="181.7">14</text>
<text x="90.6" y="185.5">12</text>
<text x="90.6" y="182.9">13</text>
<text x="90.6" y="180.4">14</text>
<text x="181.8" y="180.4">2</text>
<text x="181.8" y="182.9">3</text>
<text x="186.8" y="181.7">2</text>
<text x="186.8" y="184.2">3</text>
<text x="192.2" y="184.2">4</text>
<text x="192.2" y="181.7">5</text>
<text x="197.2" y="182.9">4</text>
<text x="197.2" y="180.4">5</text>
<text x="29.4" y="186.7">9</text>
<text x="29.4" y="189.3">10</text>
<text x="33.6" y="189.3">11</text>
<text x="33.6" y="186.7">12</text>
<text x="39.8" y="188">11</text>
<text x="80.1" y="186.7">9</text>
<text x="80.1" y="189.3">10</text>
<text x="84.4" y="189.3">11</text>
<text x="84.4" y="186.7">12</text>
<text x="90.6" y="188">11</text>
<text x="38.1" y="199.4">1</text>
<text x="111.1" y="199.4">2</text>
<text x="184.1" y="199.4">3</text>
<text x="257.1" y="199.4">4</text>
</g>
<g font-size="2.3" fill="#800000">
<text x="226.4" y="20.5">VCC_5V</text>
<text x="43.3" y="34.5">VCC_3.3V</text>
<text x="116.4" y="35.7">VCC_3.3V</text>
<text x="141.9" y="35.7">PA2</text>
<text x="172.2" y="33.2">VCC_3.3V</text>
<text x="273.8" y="30.7">VCC_3.3V</text>
<text x="86" y="40.8">PA5</text>
<text x="86" y="38.3">PB0</text>
<text x="116.4" y="38.3">PB2</text>
<text x="116.4" y="40.8">PA7</text>
<text x="86" y="43.4">PA6</text>
<text x="116.4" y="43.4">PA15</text>
<text x="177.4" y="43.4">PA3</text>
<text x="228.2" y="45.9">GND</text>
<text x="14.9" y="53.5">PA4</text>
<text x="220.7" y="53.5">VCC</text>
<text x="284.5" y="49.7">GND</text>
<text x="22.5" y="56.1">PA7</text>
<text x="37.8" y="61.1">PA5</text>
<text x="30.2" y="66.2">PA6</text>
<text x="80.5" y="77.6">GND</text>
<text x="251.6" y="77.6">VCC_3.3V</text>
<text x="162.7" y="82.7">VCC_3.3V</text>
<text x="220.6" y="81.4">GND</text>
<text x="273.8" y="89">VCC_3.3V</text>
<text x="19.9" y="94.1">PC13</text>
<text x="50.4" y="91.5">VCC_3.3V</text>
<text x="136.7" y="94.1">PC13</text>
<text x="263.7" y="94.1">GND</text>
<text x="11.7" y="100.4">VCC_3.3V</text>
<text x="19.9" y="96.6">PA6</text>
<text x="55.5" y="99.1">PA5</text>
<text x="55.5" y="101.7">PA7</text>
<text x="136.7" y="96.6">PC14</text>
<text x="136.7" y="99.1">PC15</text>
<text x="263.7" y="99.1">PB8</text>
<text x="263.7" y="96.6">PB9</text>
<text x="263.7" y="101.7">BOOT0</text>
<text x="263.7" y="106.8">PB6</text>
<text x="263.7" y="104.3">PB7</text>
<text x="95.4" y="113.2">VCC_3.3V</text>
<text x="136.7" y="109.4">GND</text>
<text x="263.7" y="111.9">PB4</text>
<text x="263.7" y="109.4">PB5</text>
<text x="136.7" y="114.4">PA0</text>
<text x="136.7" y="117">PA1</text>
<text x="136.7" y="119.5">PA2</text>
<text x="263.7" y="119.5">PA14</text>
<text x="263.7" y="117">PA15</text>
<text x="263.7" y="114.4">PB3</text>
<text x="273.8" y="119.5">VCC_3.3V</text>
<text x="58" y="122">VCC_3.3V</text>
<text x="111.5" y="124.6">GND</text>
<text x="136.7" y="122">PA3</text>
<text x="136.7" y="124.6">PA4</text>
<text x="263.7" y="124.6">GND</text>
<text x="136.7" y="127.1">PA5</text>
<text x="136.7" y="129.6">PA6</text>
<text x="263.7" y="127.1">PA13</text>
<text x="263.7" y="129.6">PA12</text>
<text x="136.7" y="134.7">PB0</text>
<text x="136.7" y="137.2">PB1</text>
<text x="136.7" y="132.2">PA7</text>
<text x="263.7" y="137.2">PA9</text>
<text x="263.7" y="134.7">PA10</text>
<text x="263.7" y="132.2">PA11</text>
<text x="47.9" y="142.3">PB4</text>
<text x="136.7" y="139.8">PB2</text>
<text x="136.7" y="142.3">PB10</text>
<text x="263.7" y="139.8">PA8</text>
<text x="263.7" y="142.3">PB15</text>
<text x="47.9" y="144.8">PB6</text>
<text x="134.2" y="147.4">GND</text>
<text x="136.7" y="144.8">PB11</text>
<text x="263.7" y="149.9">PB12</text>
<text x="263.7" y="147.4">PB13</text>
<text x="263.7" y="144.8">PB14</text>
<text x="134.1" y="155">VCC_3.3V</text>
<text x="17.4" y="167.7">PB12</text>
<text x="17.4" y="165.2">PB14</text>
<text x="45.4" y="167.7">PB13</text>
<text x="45.4" y="165.2">PB15</text>
<text x="68.2" y="167.7">PA15</text>
<text x="68.2" y="165.2">PC15</text>
<text x="96.2" y="167.7">PA14</text>
<text x="96.2" y="165.2">PC14</text>
<text x="261" y="165.2">VCC_3.3V</text>
<text x="276.5" y="162.6">GND</text>
<text x="17.4" y="172.8">PB8</text>
<text x="17.4" y="170.3">PB10</text>
<text x="45.4" y="172.8">PB9</text>
<text x="45.4" y="170.3">PB11</text>
<text x="68.2" y="172.8">PA11</text>
<text x="68.2" y="170.3">PA13</text>
<text x="96.2" y="172.8">PA10</text>
<text x="96.2" y="170.3">PA12</text>
<text x="261.2" y="172.8">PA13</text>
<text x="17.4" y="177.9">PB4</text>
<text x="17.4" y="175.3">PB6</text>
<text x="45.4" y="177.9">PB5</text>
<text x="45.4" y="175.3">PB7</text>
<text x="68.2" y="177.9">PA7</text>
<text x="68.2" y="175.3">PA9</text>
<text x="96.2" y="177.9">PA6</text>
<text x="96.2" y="175.3">PA8</text>
<text x="261.2" y="175.3">PA14</text>
<text x="17.4" y="182.9">PB0</text>
<text x="17.4" y="180.4">PB2</text>
<text x="17.4" y="185.5">PC13</text>
<text x="45.4" y="182.9">PB1</text>
<text x="45.4" y="180.4">PB3</text>
<text x="45.4" y="185.5">VCC_3.3V</text>
<text x="68.2" y="185.5">PA1</text>
<text x="68.2" y="182.9">PA3</text>
<text x="68.2" y="180.4">PA5</text>
<text x="96.2" y="185.5">PA0</text>
<text x="96.2" y="182.9">PA2</text>
<text x="96.2" y="180.4">PA4</text>
<text x="152" y="180.4">BOOT0</text>
<text x="223.1" y="180.4">PB2</text>
<text x="14.9" y="188">VCC_5V10</text>
<text x="45.4" y="188">GND</text>
<text x="68.2" y="188">VCC_1.3V</text>
<text x="74.1" y="188">30</text>
<text x="96.2" y="188">GND</text>
<text x="263.8" y="188">GND</text>
<text x="200.3" y="195.6">GND</text>
</g>
<g font-size="2.3" fill="#000080">
<text x="233" y="28.4">C2</text>
<text x="238.3" y="28.1">U2</text>
<text x="96.2" y="33.2">J5 NRF24L01</text>
<text x="154.6" y="33.2">J6</text>
<text x="225.6" y="30.4">C1</text>
<text x="225.6" y="32.9">10uF</text>
<text x="233" y="30.9">100nF</text>
<text x="21" y="40.5">R14</text>
<text x="28.6" y="40.5">R15</text>
<text x="36.3" y="40.5">R16</text>
<text x="271.3" y="40.5">C3</text>
<text x="281.5" y="38">C4</text>
<text x="281.5" y="40.5">100nF</text>
<text x="28.6" y="43.1">10K</text>
<text x="36.3" y="43.1">10K</text>
<text x="238.3" y="45.9">AMS1117</text>
<text x="271.3" y="43.1">10uF</text>
<text x="53" y="48.5">TF</text>
<text x="154.6" y="48.5">esp8266</text>
<text x="243.1" y="52">1.5K R1</text>
<text x="210.4" y="55.1">RX</text>
<text x="245.7" y="55.6">D1</text>
<text x="131.4" y="60.9">VBAT</text>
<text x="210.4" y="61.1">J1</text>
<text x="236" y="65.4">R2</text>
<text x="240.3" y="65.4">18R</text>
<text x="131.4" y="69">3V</text>
<text x="144.7" y="71">D4</text>
<text x="235.5" y="71.8">R3</text>
<text x="240.1" y="71.8">18R</text>
<text x="235.5" y="75.3">R4</text>
<text x="109.6" y="83.2">20p</text>
<text x="110.1" y="79.6">C8</text>
<text x="126.6" y="81.2">C7</text>
<text x="126.6" y="83.7">20p</text>
<text x="146.7" y="78.6">D3</text>
<text x="207.9" y="78.9">USB</text>
<text x="235.5" y="79.9">1.5K</text>
<text x="111.4" y="86.7">Y2</text>
<text x="119" y="86.5">32.76</text>
<text x="124.3" y="86.5">8K</text>
<text x="152" y="89">U1</text>
<text x="32.7" y="91.5">W25X16</text>
<text x="75.8" y="94.1">RESET</text>
<text x="95.9" y="94.1">C5</text>
<text x="106.3" y="91.3">C6</text>
<text x="111.4" y="91.3">30pF</text>
<text x="273.9" y="94.1">C12</text>
<text x="85.8" y="101.7">C13</text>
<text x="95.9" y="101.7">30pF</text>
<text x="106.1" y="101.2">R11</text>
<text x="106.6" y="96.6">Y1</text>
<text x="111.9" y="101.2">1M</text>
<text x="113.9" y="96.6">8M</text>
<text x="273.9" y="96.6">100nF</text>
<text x="79.9" y="105.6">S1</text>
<text x="85.8" y="106.8">106</text>
<text x="92.4" y="118.5">R10</text>
<text x="92.4" y="114.9">10K</text>
<text x="112.9" y="115.2">L1100uH</text>
<text x="113.9" y="119.5">C9</text>
<text x="118.5" y="119.7">100nF</text>
<text x="273.9" y="124.6">C11</text>
<text x="59.1" y="129.4">R13</text>
<text x="95.9" y="127.3">D2</text>
<text x="113.7" y="131.1">R5</text>
<text x="273.9" y="127.1">100nF</text>
<text x="25" y="134.7">24C04</text>
<text x="69.2" y="134.4">R12</text>
<text x="113.7" y="135.7">1.5K</text>
<text x="125.3" y="147.4">C10</text>
<text x="130.9" y="149.6">100nF</text>
<text x="281.2" y="147.1">S2</text>
<text x="149.5" y="155">STM32F103C8T6</text>
<text x="27.5" y="162.6">J3</text>
<text x="78.3" y="162.6">J4</text>
<text x="273.9" y="167.7">J2</text>
<text x="248.5" y="172">R7</text>
<text x="253.1" y="172">10K</text>
<text x="161.9" y="179.4">R9</text>
<text x="185" y="175.3">BOOT</text>
<text x="210.2" y="179.4">R8</text>
<text x="248.5" y="178.6">R6</text>
<text x="253.1" y="178.6">10K</text>
<text x="161.9" y="183.9">100K</text>
<text x="210.2" y="183.9">100K</text>
<text x="273.9" y="182.9">SWD</text>
<text x="27.5" y="193.1">J2X10</text>
<text x="78.3" y="193.1">J2X10</text>
</g>
<g font-size="2.3" fill="#800080">
<text x="60.1" y="183.4" transform="rotate(-90 60.1 183.4)">OLED/TFT</text>
<text x="108.8" y="180.4">W5500网络模块接口</text>
<text x="108.8" y="188">VS1053模块接口</text>
</g>
<g font-size="2" fill="#ee0e22">
<text x="168.8" y="143.4">U3_TX</text>
<text x="168.8" y="146.2">U3_RX</text>
</g>
<g font-size="1.9" fill="#000080">
<text x="21" y="42.7">10K</text>
<text x="12.3" y="53.6">cs</text>
<text x="17.4" y="56.2">mosi</text>
<text x="30.2" y="61.2">sck</text>
<text x="25" y="66.3">miso</text>
</g>
</svg>
